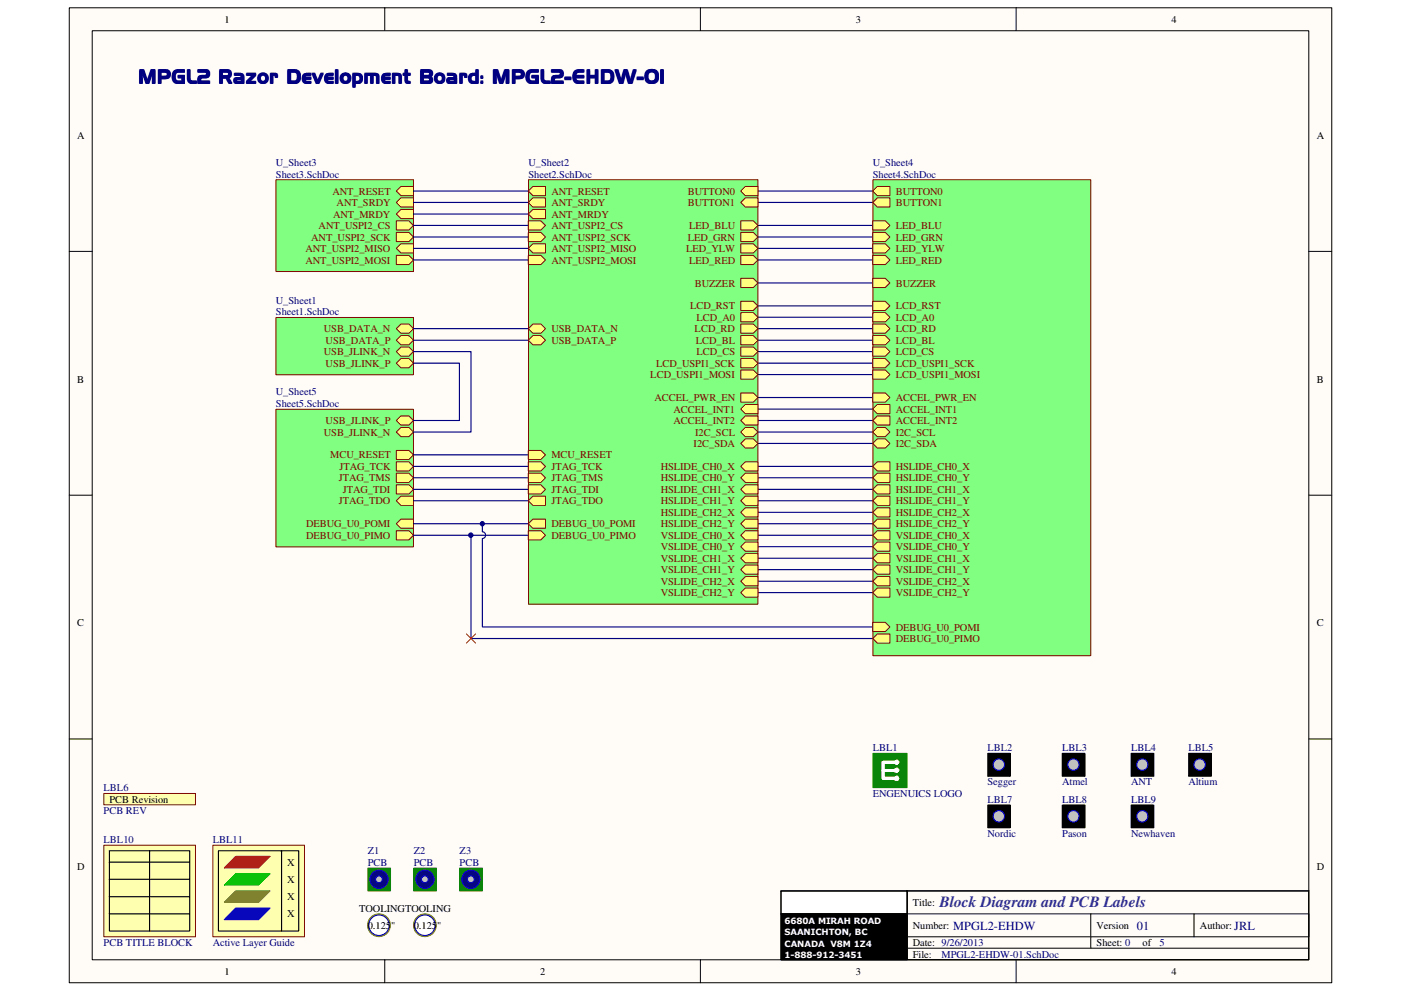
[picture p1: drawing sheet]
<svg xmlns="http://www.w3.org/2000/svg" width="297mm" height="210mm" viewBox="0 0 297 210" stroke-linecap="round" stroke-linejoin="round" font-family="sans-serif">
<path d="M14.7 1.7h267.7v206.7h-267.7z" fill="#fffcf8"/>
<path d="M14.7 1.7h267.7v206.7h-267.7z" fill="none" stroke="#000" stroke-width=".21"/>
<path d="M19.6 6.6h257.9v196.9h-257.9z" fill="#fffcf8"/>
<g fill="none" stroke="#000" stroke-width=".21">
<path d="M19.6 6.5h257.9v197h-257.9zM81.6 1.6v4.9M148.5 1.6v4.9M215.4 1.6v4.9M14.7 53.3h4.9M277.5 53.3h4.9M14.7 105h4.9M277.5 105h4.9M14.7 156.7h4.9M277.5 156.7h4.9M165.6 188.9h26.7M192.3 198.6h85.2v-4.8h-24.4v4.8"/>
<path d="M192.3 193.8h60.8M231.3 193.8v7.2M277.5 188.9h-85.2v14.6M81.6 203.5v4.9M148.5 203.5v4.9M192.3 201h85.2M215.4 203.5v4.9"/>
</g>
<path d="M165.6 189h26.7v4.8h-26.7z" fill="#fff"/>
<path d="M165.6 188.9h26.7v4.9h-26.7zM165.6 193.8h26.7v9.7h-26.7z" fill="none" stroke="#000" stroke-width=".21"/>
<path d="M165.6 188.9h111.9v14.6h-111.9zM165.6 193.8h26.7M192.3 188.9v14.6" fill="none" stroke="#000" stroke-width=".24"/>
<path d="M165.6 193.8h26.7v9.7h-26.7z" fill="#000"/>
<path d="M45.2 179.2h19.4v19.4h-19.4z" fill="#ffffb0"/>
<path d="M45.1 179.2h19.5v19.4h-19.5z" fill="none" stroke="#800000" stroke-width=".21"/>
<path d="M49.9 181.6h7.4l-2.5 2.4h-7.3z" fill="#f00"/>
<path d="M49.9 181.6h7.4l-2.5 2.4h-7.3z" fill="none" stroke="#f00" stroke-width=".21"/>
<path d="M47.5 187.7l2.4-2.4h7.4l-2.5 2.4z" fill="#00bf00"/>
<path d="M47.5 187.7l2.4-2.4h7.4l-2.5 2.4z" fill="none" stroke="#00bf00" stroke-width=".21"/>
<path d="M47.5 191.3l2.4-2.4h7.4l-2.5 2.4z" fill="#808000"/>
<path d="M47.5 191.3l2.4-2.4h7.4l-2.5 2.4z" fill="none" stroke="#808000" stroke-width=".21"/>
<path d="M49.9 192.5h7.4l-2.5 2.5h-7.3z" fill="#00f"/>
<path d="M49.9 192.5h7.4l-2.5 2.5h-7.3z" fill="none" stroke="#00f" stroke-width=".21"/>
<path d="M46.3 180.4h17v17h-17zM59.7 180.4v17" fill="none" stroke="#000" stroke-width=".24"/>
<path d="M22.1 168.3h19.3v2.3h-19.3z" fill="#ffffb0"/>
<path d="M22 168.2h19.4v2.4h-19.4z" fill="none" stroke="#800000" stroke-width=".21"/>
<path d="M22.1 179.2h19.3v19.4h-19.3z" fill="#ffffb0"/>
<path d="M22 179.2h19.4v19.4h-19.4z" fill="none" stroke="#800000" stroke-width=".21"/>
<path d="M23.2 180.4h17v17h-17zM23.2 182.8h17M23.2 186.4h17M23.2 190.1h17M23.2 193.8h17M31.7 180.4v17" fill="none" stroke="#000" stroke-width=".24"/>
<path d="M78 184.1h4.8v4.8h-4.8z" fill="#008000"/>
<path d="M78 184.1h4.8v4.8h-4.8z" fill="none" stroke="#008000" stroke-width=".21"/>
<circle cx="80.4" cy="186.4" r="1.94" fill="#11037f"/>
<circle cx="80.4" cy="186.4" r="1.94" fill="none" stroke="#00f" stroke-width=".21"/>
<circle cx="80.3" cy="186.4" r=".72" fill="#c0c0c0"/>
<circle cx="80.3" cy="186.4" r=".72" fill="none" stroke="#00f" stroke-width=".21"/>
<path d="M87.8 184.1h4.7v4.8h-4.7z" fill="#008000"/>
<path d="M87.7 184.1h4.8v4.8h-4.8z" fill="none" stroke="#008000" stroke-width=".21"/>
<circle cx="90.1" cy="186.4" r="1.94" fill="#11037f"/>
<circle cx="90.1" cy="186.4" r="1.94" fill="none" stroke="#00f" stroke-width=".21"/>
<circle cx="90.1" cy="186.4" r=".72" fill="#c0c0c0"/>
<circle cx="90.1" cy="186.4" r=".72" fill="none" stroke="#00f" stroke-width=".21"/>
<path d="M97.5 184.1h4.8v4.8h-4.8z" fill="#008000"/>
<path d="M97.4 184.1h4.9v4.8h-4.9z" fill="none" stroke="#008000" stroke-width=".21"/>
<circle cx="99.8" cy="186.4" r="1.94" fill="#11037f"/>
<circle cx="99.8" cy="186.4" r="1.94" fill="none" stroke="#00f" stroke-width=".21"/>
<circle cx="99.8" cy="186.4" r=".72" fill="#c0c0c0"/>
<circle cx="99.8" cy="186.4" r=".72" fill="none" stroke="#00f" stroke-width=".21"/>
<circle cx="80.3" cy="196.2" r="2.41" fill="#909100"/>
<circle cx="80.3" cy="196.2" r="2.41" fill="none" stroke="#808000" stroke-width=".21"/>
<circle cx="80.3" cy="196.2" r="2.16" fill="#fff"/>
<circle cx="80.3" cy="196.2" r="2.16" fill="none" stroke="#00f" stroke-width=".21"/>
<circle cx="90.1" cy="196.2" r="2.41" fill="#909100"/>
<circle cx="90.1" cy="196.2" r="2.41" fill="none" stroke="#808000" stroke-width=".21"/>
<circle cx="90.1" cy="196.2" r="2.16" fill="#fff"/>
<circle cx="90.1" cy="196.2" r="2.16" fill="none" stroke="#00f" stroke-width=".21"/>
<path d="M58.5 67.4h29.2v12.1h-29.2z" fill="#80ff80"/>
<path d="M58.5 67.3h29.2v12.2h-29.2z" fill="none" stroke="#800000" stroke-width=".21"/>
<path d="M84 69.7l1-1h1.7l1 1-1 1h-1.7z" fill-rule="evenodd" fill="#ffff80"/>
<path d="M84 69.7l1-1h1.7l1 1-1 1h-1.7z" fill="none" stroke="#800000" stroke-width=".21"/>
<path d="M85 71.2h1.7l1 .9-1 1h-1.7l-1-1z" fill-rule="evenodd" fill="#ffff80"/>
<path d="M85 71.2h1.7l1 .9-1 1h-1.7l-1-1z" fill="none" stroke="#800000" stroke-width=".21"/>
<path d="M84 74.5l1-.9h1.7l1 .9-1 1h-1.7z" fill-rule="evenodd" fill="#ffff80"/>
<path d="M84 74.5l1-.9h1.7l1 .9-1 1h-1.7z" fill="none" stroke="#800000" stroke-width=".21"/>
<path d="M84 77l1-1h1.7l1 1-1 1h-1.7z" fill-rule="evenodd" fill="#ffff80"/>
<path d="M84 77l1-1h1.7l1 1-1 1h-1.7z" fill="none" stroke="#800000" stroke-width=".21"/>
<path d="M58.5 38.1h29.2v19.5h-29.2z" fill="#80ff80"/>
<path d="M58.5 38.1h29.2v19.5h-29.2z" fill="none" stroke="#800000" stroke-width=".21"/>
<path d="M85 51.7h2.7v1.9h-2.7l-1-.9z" fill-rule="evenodd" fill="#ffff80"/>
<path d="M85 51.7h2.7v1.9h-2.7l-1-.9z" fill="none" stroke="#800000" stroke-width=".21"/>
<path d="M85 42h2.7v1.9h-2.7l-1-1z" fill-rule="evenodd" fill="#ffff80"/>
<path d="M85 42h2.7v1.9h-2.7l-1-1z" fill="none" stroke="#800000" stroke-width=".21"/>
<path d="M84 45.4l1-1h2.7v2h-2.7z" fill-rule="evenodd" fill="#ffff80"/>
<path d="M84 45.4l1-1h2.7v2h-2.7z" fill="none" stroke="#800000" stroke-width=".21"/>
<path d="M84 54.1h2.7l1 1-1 1h-2.7z" fill-rule="evenodd" fill="#ffff80"/>
<path d="M84 54.1h2.7l1 1-1 1h-2.7z" fill="none" stroke="#800000" stroke-width=".21"/>
<path d="M84 49.3h2.7l1 .9-1 1h-2.7z" fill-rule="evenodd" fill="#ffff80"/>
<path d="M84 49.3h2.7l1 .9-1 1h-2.7z" fill="none" stroke="#800000" stroke-width=".21"/>
<path d="M84 46.8h2.7l1 1-1 1h-2.7z" fill-rule="evenodd" fill="#ffff80"/>
<path d="M84 46.8h2.7l1 1-1 1h-2.7z" fill="none" stroke="#800000" stroke-width=".21"/>
<path d="M85 39.5h2.7v2h-2.7l-1-1z" fill-rule="evenodd" fill="#ffff80"/>
<path d="M85 39.5h2.7v2h-2.7l-1-1z" fill="none" stroke="#800000" stroke-width=".21"/>
<path d="M58.5 86.8h29.2v29.2h-29.2z" fill="#80ff80"/>
<path d="M58.5 86.8h29.2v29.2h-29.2z" fill="none" stroke="#800000" stroke-width=".21"/>
<path d="M84 91.6l1-1h1.7l1 1-1 1h-1.7z" fill-rule="evenodd" fill="#ffff80"/>
<path d="M84 91.6l1-1h1.7l1 1-1 1h-1.7z" fill="none" stroke="#800000" stroke-width=".21"/>
<path d="M84 89.2l1-1h1.7l1 1-1 .9h-1.7z" fill-rule="evenodd" fill="#ffff80"/>
<path d="M84 89.2l1-1h1.7l1 1-1 .9h-1.7z" fill="none" stroke="#800000" stroke-width=".21"/>
<path d="M84 95.5h2.7l1 .9-1 1h-2.7z" fill-rule="evenodd" fill="#ffff80"/>
<path d="M84 95.5h2.7l1 .9-1 1h-2.7z" fill="none" stroke="#800000" stroke-width=".21"/>
<path d="M84 102.8h2.7l1 1-1 .9h-2.7z" fill-rule="evenodd" fill="#ffff80"/>
<path d="M84 102.8h2.7l1 1-1 .9h-2.7z" fill="none" stroke="#800000" stroke-width=".21"/>
<path d="M84 100.3h2.7l1 1-1 1h-2.7z" fill-rule="evenodd" fill="#ffff80"/>
<path d="M84 100.3h2.7l1 1-1 1h-2.7z" fill="none" stroke="#800000" stroke-width=".21"/>
<path d="M84 106.2l1-1h2.7v1.9h-2.7z" fill-rule="evenodd" fill="#ffff80"/>
<path d="M84 106.2l1-1h2.7v1.9h-2.7z" fill="none" stroke="#800000" stroke-width=".21"/>
<path d="M84 97.9h2.7l1 1-1 1h-2.7z" fill-rule="evenodd" fill="#ffff80"/>
<path d="M84 97.9h2.7l1 1-1 1h-2.7z" fill="none" stroke="#800000" stroke-width=".21"/>
<path d="M84 112.5h2.7l1 1-1 1h-2.7z" fill-rule="evenodd" fill="#ffff80"/>
<path d="M84 112.5h2.7l1 1-1 1h-2.7z" fill="none" stroke="#800000" stroke-width=".21"/>
<path d="M84 111l1-.9h2.7v1.9h-2.7z" fill-rule="evenodd" fill="#ffff80"/>
<path d="M84 111l1-.9h2.7v1.9h-2.7z" fill="none" stroke="#800000" stroke-width=".21"/>
<g fill="none" stroke="#000080" stroke-width=".24">
<path d="M87.7 40.5h24.3M87.7 42.9h24.3M87.7 45.4h24.3M87.7 47.8h24.3M87.7 50.2h24.3M87.7 52.7h24.3M87.7 55.1h24.3M160.7 40.5h24.3M160.7 42.9h24.3M160.7 47.8h24.3M160.7 50.2h24.3M160.7 52.7h24.3"/>
<path d="M160.7 55.1h24.3M160.7 60h24.3M87.7 74.5h12.2v17.1h-12.2M87.7 77h9.7v12.2h-9.7M87.7 69.7h24.3M87.7 72.1h24.3M160.7 69.7h24.3M160.7 72.1h24.3M160.7 79.4h24.3M160.7 64.9h24.3M160.7 67.3h24.3M160.7 74.5h24.3"/>
<path d="M160.7 77h24.3M87.7 96.4h24.3M87.7 98.9h24.3M160.7 98.9h24.3M160.7 94h24.3M160.7 84.3h24.3M160.7 86.7h24.3M160.7 89.2h24.3M160.7 91.6h24.3M87.7 101.3h24.3M87.7 103.8h24.3M87.7 106.2h24.3"/>
<path d="M87.7 111h24.3M87.7 113.5h24.3M102.3 114.2v18.7h82.7M102.3 111v1.7a.72 .72 0 0 1 .7 .8 .72 .72 0 0 1-.7 .7M160.7 101.3h24.3M160.7 103.8h24.3M160.7 106.2h24.3M160.7 111h24.3M160.7 113.5h24.3M160.7 108.6h24.3M160.7 115.9h24.3M160.7 118.4h24.3"/>
<path d="M160.7 120.8h24.3M160.7 123.2h24.3M160.7 125.6h24.3"/>
</g>
<circle cx="102.2" cy="111" r=".45" fill="#000080"/>
<circle cx="102.2" cy="111" r=".45" fill="none" stroke="#000080" stroke-width=".21"/>
<path d="M99.9 113.5v21.9h85.1" fill="none" stroke="#000080" stroke-width=".24"/>
<circle cx="99.8" cy="113.5" r=".48" fill="#000080"/>
<circle cx="99.8" cy="113.5" r=".48" fill="none" stroke="#000080" stroke-width=".21"/>
<path d="M98.9 134.4l1.9 2M100.8 134.4l-1.9 2" fill="none" stroke="#f00" stroke-width=".21"/>
<path d="M209.5 159.8h4.7v4.8h-4.7z" fill="#000"/>
<path d="M209.4 159.7h4.8v4.9h-4.8z" fill="none" stroke="#000" stroke-width=".21"/>
<circle cx="211.8" cy="162.1" r="1.2" fill="#c0c0c0"/>
<circle cx="211.8" cy="162.1" r="1.2" fill="none" stroke="#00f" stroke-width=".21"/>
<path d="M225.3 159.8h4.7v4.8h-4.7z" fill="#000"/>
<path d="M225.2 159.7h4.8v4.9h-4.8z" fill="none" stroke="#000" stroke-width=".21"/>
<circle cx="227.6" cy="162.1" r="1.19" fill="#c0c0c0"/>
<circle cx="227.6" cy="162.1" r="1.19" fill="none" stroke="#00f" stroke-width=".21"/>
<path d="M239.9 159.8h4.7v4.8h-4.7z" fill="#000"/>
<path d="M239.8 159.7h4.8v4.9h-4.8z" fill="none" stroke="#000" stroke-width=".21"/>
<circle cx="242.2" cy="162.1" r="1.19" fill="#c0c0c0"/>
<circle cx="242.2" cy="162.1" r="1.19" fill="none" stroke="#00f" stroke-width=".21"/>
<path d="M209.5 170.7h4.7v4.8h-4.7z" fill="#000"/>
<path d="M209.4 170.7h4.8v4.8h-4.8z" fill="none" stroke="#000" stroke-width=".21"/>
<circle cx="211.8" cy="173.1" r="1.2" fill="#c0c0c0"/>
<circle cx="211.8" cy="173.1" r="1.2" fill="none" stroke="#00f" stroke-width=".21"/>
<path d="M225.3 170.7h4.7v4.8h-4.7z" fill="#000"/>
<path d="M225.2 170.7h4.8v4.8h-4.8z" fill="none" stroke="#000" stroke-width=".21"/>
<circle cx="227.6" cy="173.1" r="1.19" fill="#c0c0c0"/>
<circle cx="227.6" cy="173.1" r="1.19" fill="none" stroke="#00f" stroke-width=".21"/>
<path d="M239.9 170.7h4.7v4.8h-4.7z" fill="#000"/>
<path d="M239.8 170.7h4.8v4.8h-4.8z" fill="none" stroke="#000" stroke-width=".21"/>
<circle cx="242.2" cy="173.1" r="1.19" fill="#c0c0c0"/>
<circle cx="242.2" cy="173.1" r="1.19" fill="none" stroke="#00f" stroke-width=".21"/>
<path d="M252 159.8h4.8v4.8h-4.8z" fill="#000"/>
<path d="M252 159.7h4.8v4.9h-4.8z" fill="none" stroke="#000" stroke-width=".21"/>
<circle cx="254.4" cy="162.1" r="1.2" fill="#c0c0c0"/>
<circle cx="254.4" cy="162.1" r="1.2" fill="none" stroke="#00f" stroke-width=".21"/>
<path d="M112.1 38.1h48.6v90h-48.6z" fill="#80ff80"/>
<path d="M112.1 38.1h48.6v90h-48.6z" fill="none" stroke="#800000" stroke-width=".21"/>
<path d="M113 51.7h2.7v1.9h-2.7l-1-.9z" fill-rule="evenodd" fill="#ffff80"/>
<path d="M113 51.7h2.7v1.9h-2.7l-1-.9z" fill="none" stroke="#800000" stroke-width=".21"/>
<path d="M113 42h2.7v1.9h-2.7l-1-1z" fill-rule="evenodd" fill="#ffff80"/>
<path d="M113 42h2.7v1.9h-2.7l-1-1z" fill="none" stroke="#800000" stroke-width=".21"/>
<path d="M112 45.4l1-1h2.7v2h-2.7z" fill-rule="evenodd" fill="#ffff80"/>
<path d="M112 45.4l1-1h2.7v2h-2.7z" fill="none" stroke="#800000" stroke-width=".21"/>
<path d="M112 54.1h2.7l1 1-1 1h-2.7z" fill-rule="evenodd" fill="#ffff80"/>
<path d="M112 54.1h2.7l1 1-1 1h-2.7z" fill="none" stroke="#800000" stroke-width=".21"/>
<path d="M112 49.3h2.7l1 .9-1 1h-2.7z" fill-rule="evenodd" fill="#ffff80"/>
<path d="M112 49.3h2.7l1 .9-1 1h-2.7z" fill="none" stroke="#800000" stroke-width=".21"/>
<path d="M157.1 59h2.6l1 1-1 1h-2.6z" fill-rule="evenodd" fill="#ffff80"/>
<path d="M157.1 59h2.6l1 1-1 1h-2.6z" fill="none" stroke="#800000" stroke-width=".21"/>
<path d="M158 42h2.7v1.9h-2.7l-.9-1z" fill-rule="evenodd" fill="#ffff80"/>
<path d="M158 42h2.7v1.9h-2.7l-.9-1z" fill="none" stroke="#800000" stroke-width=".21"/>
<path d="M157.1 40.5l.9-1h2.7v2h-2.7z" fill-rule="evenodd" fill="#ffff80"/>
<path d="M157.1 40.5l.9-1h2.7v2h-2.7z" fill="none" stroke="#800000" stroke-width=".21"/>
<path d="M112 112.5h2.7l1 1-1 1h-2.7z" fill-rule="evenodd" fill="#ffff80"/>
<path d="M112 112.5h2.7l1 1-1 1h-2.7z" fill="none" stroke="#800000" stroke-width=".21"/>
<path d="M112 111l1-.9h2.7v1.9h-2.7z" fill-rule="evenodd" fill="#ffff80"/>
<path d="M112 111l1-.9h2.7v1.9h-2.7z" fill="none" stroke="#800000" stroke-width=".21"/>
<path d="M157.1 49.3h2.6l1 .9-1 1h-2.6z" fill-rule="evenodd" fill="#ffff80"/>
<path d="M157.1 49.3h2.6l1 .9-1 1h-2.6z" fill="none" stroke="#800000" stroke-width=".21"/>
<path d="M157.1 46.8h2.6l1 1-1 1h-2.6z" fill-rule="evenodd" fill="#ffff80"/>
<path d="M157.1 46.8h2.6l1 1-1 1h-2.6z" fill="none" stroke="#800000" stroke-width=".21"/>
<path d="M157.1 51.7h2.6l1 1-1 .9h-2.6z" fill-rule="evenodd" fill="#ffff80"/>
<path d="M157.1 51.7h2.6l1 1-1 .9h-2.6z" fill="none" stroke="#800000" stroke-width=".21"/>
<path d="M157.1 54.1h2.6l1 1-1 1h-2.6z" fill-rule="evenodd" fill="#ffff80"/>
<path d="M157.1 54.1h2.6l1 1-1 1h-2.6z" fill="none" stroke="#800000" stroke-width=".21"/>
<path d="M112 46.8h2.7l1 1-1 1h-2.7z" fill-rule="evenodd" fill="#ffff80"/>
<path d="M112 46.8h2.7l1 1-1 1h-2.7z" fill="none" stroke="#800000" stroke-width=".21"/>
<path d="M112 95.5h2.7l1 .9-1 1h-2.7z" fill-rule="evenodd" fill="#ffff80"/>
<path d="M112 95.5h2.7l1 .9-1 1h-2.7z" fill="none" stroke="#800000" stroke-width=".21"/>
<path d="M112 40.5l1-1h2.7v2h-2.7z" fill-rule="evenodd" fill="#ffff80"/>
<path d="M112 40.5l1-1h2.7v2h-2.7z" fill="none" stroke="#800000" stroke-width=".21"/>
<path d="M112 102.8h2.7l1 1-1 .9h-2.7z" fill-rule="evenodd" fill="#ffff80"/>
<path d="M112 102.8h2.7l1 1-1 .9h-2.7z" fill="none" stroke="#800000" stroke-width=".21"/>
<path d="M112 100.3h2.7l1 1-1 1h-2.7z" fill-rule="evenodd" fill="#ffff80"/>
<path d="M112 100.3h2.7l1 1-1 1h-2.7z" fill="none" stroke="#800000" stroke-width=".21"/>
<path d="M112 106.2l1-1h2.7v1.9h-2.7z" fill-rule="evenodd" fill="#ffff80"/>
<path d="M112 106.2l1-1h2.7v1.9h-2.7z" fill="none" stroke="#800000" stroke-width=".21"/>
<path d="M112 97.9h2.7l1 1-1 1h-2.7z" fill-rule="evenodd" fill="#ffff80"/>
<path d="M112 97.9h2.7l1 1-1 1h-2.7z" fill="none" stroke="#800000" stroke-width=".21"/>
<path d="M112 69.7l1-1h1.7l1 1-1 1h-1.7z" fill-rule="evenodd" fill="#ffff80"/>
<path d="M112 69.7l1-1h1.7l1 1-1 1h-1.7z" fill="none" stroke="#800000" stroke-width=".21"/>
<path d="M113 71.2h1.7l1 .9-1 1h-1.7l-1-1z" fill-rule="evenodd" fill="#ffff80"/>
<path d="M113 71.2h1.7l1 .9-1 1h-1.7l-1-1z" fill="none" stroke="#800000" stroke-width=".21"/>
<path d="M157.1 91.6l.9-1h1.7l1 1-1 1h-1.7z" fill-rule="evenodd" fill="#ffff80"/>
<path d="M157.1 91.6l.9-1h1.7l1 1-1 1h-1.7z" fill="none" stroke="#800000" stroke-width=".21"/>
<path d="M157.1 94l.9-1h1.7l1 1-1 1h-1.7z" fill-rule="evenodd" fill="#ffff80"/>
<path d="M157.1 94l.9-1h1.7l1 1-1 1h-1.7z" fill="none" stroke="#800000" stroke-width=".21"/>
<path d="M157.1 113.5l.9-1h2.7v2h-2.7z" fill-rule="evenodd" fill="#ffff80"/>
<path d="M157.1 113.5l.9-1h2.7v2h-2.7z" fill="none" stroke="#800000" stroke-width=".21"/>
<path d="M157.1 115.9l.9-1h2.7v2h-2.7z" fill-rule="evenodd" fill="#ffff80"/>
<path d="M157.1 115.9l.9-1h2.7v2h-2.7z" fill="none" stroke="#800000" stroke-width=".21"/>
<path d="M157.1 118.4l.9-1h2.7v1.9h-2.7z" fill-rule="evenodd" fill="#ffff80"/>
<path d="M157.1 118.4l.9-1h2.7v1.9h-2.7z" fill="none" stroke="#800000" stroke-width=".21"/>
<path d="M157.1 120.8l.9-1h2.7v2h-2.7z" fill-rule="evenodd" fill="#ffff80"/>
<path d="M157.1 120.8l.9-1h2.7v2h-2.7z" fill="none" stroke="#800000" stroke-width=".21"/>
<path d="M157.1 123.2l.9-.9h2.7v1.9h-2.7z" fill-rule="evenodd" fill="#ffff80"/>
<path d="M157.1 123.2l.9-.9h2.7v1.9h-2.7z" fill="none" stroke="#800000" stroke-width=".21"/>
<path d="M157.1 125.6l.9-.9h2.7v1.9h-2.7z" fill-rule="evenodd" fill="#ffff80"/>
<path d="M157.1 125.6l.9-.9h2.7v1.9h-2.7z" fill="none" stroke="#800000" stroke-width=".21"/>
<path d="M157.1 98.9l.9-1h2.7v2h-2.7z" fill-rule="evenodd" fill="#ffff80"/>
<path d="M157.1 98.9l.9-1h2.7v2h-2.7z" fill="none" stroke="#800000" stroke-width=".21"/>
<path d="M157.1 101.3l.9-1h2.7v2h-2.7z" fill-rule="evenodd" fill="#ffff80"/>
<path d="M157.1 101.3l.9-1h2.7v2h-2.7z" fill="none" stroke="#800000" stroke-width=".21"/>
<path d="M157.1 103.8l.9-1h2.7v1.9h-2.7z" fill-rule="evenodd" fill="#ffff80"/>
<path d="M157.1 103.8l.9-1h2.7v1.9h-2.7z" fill="none" stroke="#800000" stroke-width=".21"/>
<path d="M157.1 106.2l.9-1h2.7v1.9h-2.7z" fill-rule="evenodd" fill="#ffff80"/>
<path d="M157.1 106.2l.9-1h2.7v1.9h-2.7z" fill="none" stroke="#800000" stroke-width=".21"/>
<path d="M157.1 108.6l.9-.9h2.7v1.9h-2.7z" fill-rule="evenodd" fill="#ffff80"/>
<path d="M157.1 108.6l.9-.9h2.7v1.9h-2.7z" fill="none" stroke="#800000" stroke-width=".21"/>
<path d="M157.1 111l.9-.9h2.7v1.9h-2.7z" fill-rule="evenodd" fill="#ffff80"/>
<path d="M157.1 111l.9-.9h2.7v1.9h-2.7z" fill="none" stroke="#800000" stroke-width=".21"/>
<path d="M157.1 83.3h2.6l1 1-1 1h-2.6z" fill-rule="evenodd" fill="#ffff80"/>
<path d="M157.1 83.3h2.6l1 1-1 1h-2.6z" fill="none" stroke="#800000" stroke-width=".21"/>
<path d="M158 85.8h2.7v1.9h-2.7l-.9-1z" fill-rule="evenodd" fill="#ffff80"/>
<path d="M158 85.8h2.7v1.9h-2.7l-.9-1z" fill="none" stroke="#800000" stroke-width=".21"/>
<path d="M157.1 89.2l.9-1h2.7v1.9h-2.7z" fill-rule="evenodd" fill="#ffff80"/>
<path d="M157.1 89.2l.9-1h2.7v1.9h-2.7z" fill="none" stroke="#800000" stroke-width=".21"/>
<path d="M157.1 63.9h2.6l1 1-1 .9h-2.6z" fill-rule="evenodd" fill="#ffff80"/>
<path d="M157.1 63.9h2.6l1 1-1 .9h-2.6z" fill="none" stroke="#800000" stroke-width=".21"/>
<path d="M157.1 71.2h2.6l1 .9-1 1h-2.6z" fill-rule="evenodd" fill="#ffff80"/>
<path d="M157.1 71.2h2.6l1 .9-1 1h-2.6z" fill="none" stroke="#800000" stroke-width=".21"/>
<path d="M157.1 66.3h2.6l1 1-1 .9h-2.6z" fill-rule="evenodd" fill="#ffff80"/>
<path d="M157.1 66.3h2.6l1 1-1 .9h-2.6z" fill="none" stroke="#800000" stroke-width=".21"/>
<path d="M157.1 68.7h2.6l1 1-1 1h-2.6z" fill-rule="evenodd" fill="#ffff80"/>
<path d="M157.1 68.7h2.6l1 1-1 1h-2.6z" fill="none" stroke="#800000" stroke-width=".21"/>
<path d="M157.1 78.4h2.6l1 1-1 1h-2.6z" fill-rule="evenodd" fill="#ffff80"/>
<path d="M157.1 78.4h2.6l1 1-1 1h-2.6z" fill="none" stroke="#800000" stroke-width=".21"/>
<path d="M157.1 76h2.6l1 1-1 1h-2.6z" fill-rule="evenodd" fill="#ffff80"/>
<path d="M157.1 76h2.6l1 1-1 1h-2.6z" fill="none" stroke="#800000" stroke-width=".21"/>
<path d="M157.1 73.6h2.6l1 .9-1 1h-2.6z" fill-rule="evenodd" fill="#ffff80"/>
<path d="M157.1 73.6h2.6l1 .9-1 1h-2.6z" fill="none" stroke="#800000" stroke-width=".21"/>
<path d="M185.1 38.1h46.2v100.9h-46.2z" fill="#80ff80"/>
<path d="M185.1 38.1h46.2v100.9h-46.2z" fill="none" stroke="#800000" stroke-width=".21"/>
<path d="M185 59h2.7l1 1-1 1h-2.7z" fill-rule="evenodd" fill="#ffff80"/>
<path d="M185 59h2.7l1 1-1 1h-2.7z" fill="none" stroke="#800000" stroke-width=".21"/>
<path d="M186 42h2.7v1.9h-2.7l-1-1z" fill-rule="evenodd" fill="#ffff80"/>
<path d="M186 42h2.7v1.9h-2.7l-1-1z" fill="none" stroke="#800000" stroke-width=".21"/>
<path d="M185 63.9h2.7l1 1-1 .9h-2.7z" fill-rule="evenodd" fill="#ffff80"/>
<path d="M185 63.9h2.7l1 1-1 .9h-2.7z" fill="none" stroke="#800000" stroke-width=".21"/>
<path d="M185 71.2h2.7l1 .9-1 1h-2.7z" fill-rule="evenodd" fill="#ffff80"/>
<path d="M185 71.2h2.7l1 .9-1 1h-2.7z" fill="none" stroke="#800000" stroke-width=".21"/>
<path d="M185 49.3h2.7l1 .9-1 1h-2.7z" fill-rule="evenodd" fill="#ffff80"/>
<path d="M185 49.3h2.7l1 .9-1 1h-2.7z" fill="none" stroke="#800000" stroke-width=".21"/>
<path d="M185 51.7h2.7l1 1-1 .9h-2.7z" fill-rule="evenodd" fill="#ffff80"/>
<path d="M185 51.7h2.7l1 1-1 .9h-2.7z" fill="none" stroke="#800000" stroke-width=".21"/>
<path d="M185 54.1h2.7l1 1-1 1h-2.7z" fill-rule="evenodd" fill="#ffff80"/>
<path d="M185 54.1h2.7l1 1-1 1h-2.7z" fill="none" stroke="#800000" stroke-width=".21"/>
<path d="M185 40.5l1-1h2.7v2h-2.7z" fill-rule="evenodd" fill="#ffff80"/>
<path d="M185 40.5l1-1h2.7v2h-2.7z" fill="none" stroke="#800000" stroke-width=".21"/>
<path d="M185 46.8h2.7l1 1-1 1h-2.7z" fill-rule="evenodd" fill="#ffff80"/>
<path d="M185 46.8h2.7l1 1-1 1h-2.7z" fill="none" stroke="#800000" stroke-width=".21"/>
<path d="M185 66.3h2.7l1 1-1 .9h-2.7z" fill-rule="evenodd" fill="#ffff80"/>
<path d="M185 66.3h2.7l1 1-1 .9h-2.7z" fill="none" stroke="#800000" stroke-width=".21"/>
<path d="M185 68.7h2.7l1 1-1 1h-2.7z" fill-rule="evenodd" fill="#ffff80"/>
<path d="M185 68.7h2.7l1 1-1 1h-2.7z" fill="none" stroke="#800000" stroke-width=".21"/>
<path d="M185 78.4h2.7l1 1-1 1h-2.7z" fill-rule="evenodd" fill="#ffff80"/>
<path d="M185 78.4h2.7l1 1-1 1h-2.7z" fill="none" stroke="#800000" stroke-width=".21"/>
<path d="M185 76h2.7l1 1-1 1h-2.7z" fill-rule="evenodd" fill="#ffff80"/>
<path d="M185 76h2.7l1 1-1 1h-2.7z" fill="none" stroke="#800000" stroke-width=".21"/>
<path d="M185 73.6h2.7l1 .9-1 1h-2.7z" fill-rule="evenodd" fill="#ffff80"/>
<path d="M185 73.6h2.7l1 .9-1 1h-2.7z" fill="none" stroke="#800000" stroke-width=".21"/>
<path d="M185 135.4l1-1h2.7v2h-2.7z" fill-rule="evenodd" fill="#ffff80"/>
<path d="M185 135.4l1-1h2.7v2h-2.7z" fill="none" stroke="#800000" stroke-width=".21"/>
<path d="M185 132h2.7l1 .9-1 1h-2.7z" fill-rule="evenodd" fill="#ffff80"/>
<path d="M185 132h2.7l1 .9-1 1h-2.7z" fill="none" stroke="#800000" stroke-width=".21"/>
<path d="M185 113.5l1-1h2.7v2h-2.7z" fill-rule="evenodd" fill="#ffff80"/>
<path d="M185 113.5l1-1h2.7v2h-2.7z" fill="none" stroke="#800000" stroke-width=".21"/>
<path d="M185 115.9l1-1h2.7v2h-2.7z" fill-rule="evenodd" fill="#ffff80"/>
<path d="M185 115.9l1-1h2.7v2h-2.7z" fill="none" stroke="#800000" stroke-width=".21"/>
<path d="M185 118.4l1-1h2.7v1.9h-2.7z" fill-rule="evenodd" fill="#ffff80"/>
<path d="M185 118.4l1-1h2.7v1.9h-2.7z" fill="none" stroke="#800000" stroke-width=".21"/>
<path d="M185 120.8l1-1h2.7v2h-2.7z" fill-rule="evenodd" fill="#ffff80"/>
<path d="M185 120.8l1-1h2.7v2h-2.7z" fill="none" stroke="#800000" stroke-width=".21"/>
<path d="M185 123.2l1-.9h2.7v1.9h-2.7z" fill-rule="evenodd" fill="#ffff80"/>
<path d="M185 123.2l1-.9h2.7v1.9h-2.7z" fill="none" stroke="#800000" stroke-width=".21"/>
<path d="M185 125.6l1-.9h2.7v1.9h-2.7z" fill-rule="evenodd" fill="#ffff80"/>
<path d="M185 125.6l1-.9h2.7v1.9h-2.7z" fill="none" stroke="#800000" stroke-width=".21"/>
<path d="M185 98.9l1-1h2.7v2h-2.7z" fill-rule="evenodd" fill="#ffff80"/>
<path d="M185 98.9l1-1h2.7v2h-2.7z" fill="none" stroke="#800000" stroke-width=".21"/>
<path d="M185 101.3l1-1h2.7v2h-2.7z" fill-rule="evenodd" fill="#ffff80"/>
<path d="M185 101.3l1-1h2.7v2h-2.7z" fill="none" stroke="#800000" stroke-width=".21"/>
<path d="M185 103.8l1-1h2.7v1.9h-2.7z" fill-rule="evenodd" fill="#ffff80"/>
<path d="M185 103.8l1-1h2.7v1.9h-2.7z" fill="none" stroke="#800000" stroke-width=".21"/>
<path d="M185 106.2l1-1h2.7v1.9h-2.7z" fill-rule="evenodd" fill="#ffff80"/>
<path d="M185 106.2l1-1h2.7v1.9h-2.7z" fill="none" stroke="#800000" stroke-width=".21"/>
<path d="M185 108.6l1-.9h2.7v1.9h-2.7z" fill-rule="evenodd" fill="#ffff80"/>
<path d="M185 108.6l1-.9h2.7v1.9h-2.7z" fill="none" stroke="#800000" stroke-width=".21"/>
<path d="M185 111l1-.9h2.7v1.9h-2.7z" fill-rule="evenodd" fill="#ffff80"/>
<path d="M185 111l1-.9h2.7v1.9h-2.7z" fill="none" stroke="#800000" stroke-width=".21"/>
<path d="M185 83.3h2.7l1 1-1 1h-2.7z" fill-rule="evenodd" fill="#ffff80"/>
<path d="M185 83.3h2.7l1 1-1 1h-2.7z" fill="none" stroke="#800000" stroke-width=".21"/>
<path d="M185 91.6l1-1h1.7l1 1-1 1h-1.7z" fill-rule="evenodd" fill="#ffff80"/>
<path d="M185 91.6l1-1h1.7l1 1-1 1h-1.7z" fill="none" stroke="#800000" stroke-width=".21"/>
<path d="M185 94l1-1h1.7l1 1-1 1h-1.7z" fill-rule="evenodd" fill="#ffff80"/>
<path d="M185 94l1-1h1.7l1 1-1 1h-1.7z" fill="none" stroke="#800000" stroke-width=".21"/>
<path d="M186 85.8h2.7v1.9h-2.7l-1-1z" fill-rule="evenodd" fill="#ffff80"/>
<path d="M186 85.8h2.7v1.9h-2.7l-1-1z" fill="none" stroke="#800000" stroke-width=".21"/>
<path d="M185 89.2l1-1h2.7v1.9h-2.7z" fill-rule="evenodd" fill="#ffff80"/>
<path d="M185 89.2l1-1h2.7v1.9h-2.7z" fill="none" stroke="#800000" stroke-width=".21"/>
<path d="M185.1 159.8h7.2v7.2h-7.2z" fill="#008000"/>
<path d="M185.1 159.7h7.2v7.3h-7.2z" fill="none" stroke="#008000" stroke-width=".21"/>
<circle cx="190.1" cy="161.6" r=".46" fill="#fff"/>
<circle cx="190.1" cy="161.6" r=".46" fill="none" stroke="#fff" stroke-width=".21"/>
<circle cx="190.1" cy="163.3" r=".46" fill="#fff"/>
<circle cx="190.1" cy="163.3" r=".46" fill="none" stroke="#fff" stroke-width=".21"/>
<circle cx="190.1" cy="165" r=".48" fill="#fff"/>
<circle cx="190.1" cy="165" r=".48" fill="none" stroke="#fff" stroke-width=".21"/>
<path d="M187.2 163.4h3M190.2 161.6h-3v3.5h3" fill="none" stroke="#fff" stroke-width=".73"/>
<text font-size="4.1" fill="#000080" x="29.4" y="17.7">MPGL2 Razor Development Board: MPGL2-EHDW-01</text>
<text font-size="3.3" fill="#421c8b" x="199.2" y="192.3">Block Diagram and PCB Labels</text>
<g font-size="2.6" fill="#000080">
<text x="202.1" y="197.1">MPGL2-EHDW</text>
<text x="241" y="197.1">01</text>
<text x="261.7" y="197.1">JRL</text>
</g>
<g font-size="2.2">
<text x="47.6" y="4.8">1</text>
<text x="114.5" y="4.8">2</text>
<text x="181.4" y="4.8">3</text>
<text x="248.4" y="4.8">4</text>
<text x="16.3" y="29.4">A</text>
<text x="279.2" y="29.4">A</text>
<text x="16.4" y="81.1">B</text>
<text x="279.2" y="81.1">B</text>
<text x="16.4" y="132.8">C</text>
<text x="279.2" y="132.8">C</text>
<text x="23.2" y="170.2">PCB Revision</text>
<text x="16.3" y="184.5">D</text>
<text x="60.9" y="183.6">X</text>
<text x="279.2" y="184.5">D</text>
<text x="60.9" y="187.2">X</text>
<text x="60.9" y="190.9">X</text>
<text x="60.9" y="194.5">X</text>
<text x="76.2" y="193.3">TOOLINGTOOLING</text>
<text x="78" y="196.9">0.125&quot;</text>
<text x="87.7" y="196.9">0.125&quot;</text>
<text x="193.5" y="192.1">Title:</text>
<text x="193.5" y="196.9">Number:</text>
<text x="232.5" y="196.9">Version</text>
<text x="254.4" y="196.9">Author:</text>
<text x="193.5" y="200.6">Date: 9/26/2013</text>
<text x="193.5" y="203">File:</text>
<text x="232.5" y="200.6">Sheet: 0</text>
<text x="242.2" y="200.6">of</text>
<text x="47.6" y="206.7">1</text>
<text x="114.5" y="206.7">2</text>
<text x="181.4" y="206.7">3</text>
<text x="248.4" y="206.7">4</text>
</g>
<g font-size="2.2" fill="#000080">
<text x="58.5" y="35.2">U_Sheet3</text>
<text x="112.1" y="35.2">U_Sheet2</text>
<text x="185" y="35.2">U_Sheet4</text>
<text x="58.5" y="37.6">Sheet3.SchDoc</text>
<text x="112.1" y="37.6">Sheet2.SchDoc</text>
<text x="185" y="37.6">Sheet4.SchDoc</text>
<text x="58.5" y="64.4">U_Sheet1</text>
<text x="58.5" y="66.8">Sheet1.SchDoc</text>
<text x="58.5" y="83.8">U_Sheet5</text>
<text x="58.5" y="86.3">Sheet5.SchDoc</text>
<text x="185" y="159.3">LBL1</text>
<text x="209.4" y="159.3">LBL2</text>
<text x="225.2" y="159.3">LBL3</text>
<text x="239.8" y="159.3">LBL4</text>
<text x="252" y="159.3">LBL5</text>
<text x="22" y="167.8">LBL6</text>
<text x="209.4" y="166.5">Segger</text>
<text x="225.2" y="166.5">Atmel</text>
<text x="239.8" y="166.5">ANT</text>
<text x="252" y="166.5">Altium</text>
<text x="22" y="172.6">PCB REV</text>
<text x="185" y="169">ENGENUICS LOGO</text>
<text x="209.4" y="170.2">LBL7</text>
<text x="225.2" y="170.2">LBL8</text>
<text x="239.8" y="170.2">LBL9</text>
<text x="22" y="178.7">LBL10</text>
<text x="45.1" y="178.7">LBL11</text>
<text x="209.4" y="177.5">Nordic</text>
<text x="225.2" y="177.5">Pason</text>
<text x="239.8" y="177.5">Newhaven</text>
<text x="78" y="181.1">Z1</text>
<text x="78" y="183.6">PCB</text>
<text x="87.7" y="181.1">Z2</text>
<text x="87.7" y="183.6">PCB</text>
<text x="97.4" y="181.1">Z3</text>
<text x="97.4" y="183.6">PCB</text>
<text x="22" y="200.6">PCB TITLE BLOCK</text>
<text x="45.1" y="200.6">Active Layer Guide</text>
<text x="199.6" y="203">MPGL2-EHDW-01.SchDoc</text>
<text x="245.9" y="200.6">5</text>
</g>
<g font-size="2.2" fill="#800000">
<text x="70.5" y="41.3">ANT_RESET</text>
<text x="116.9" y="41.3">ANT_RESET</text>
<text x="145.8" y="41.3">BUTTON0</text>
<text x="189.9" y="41.3">BUTTON0</text>
<text x="70.6" y="46.1">ANT_MRDY</text>
<text x="71.4" y="43.7">ANT_SRDY</text>
<text x="116.9" y="43.7">ANT_SRDY</text>
<text x="116.9" y="46.1">ANT_MRDY</text>
<text x="145.8" y="43.7">BUTTON1</text>
<text x="189.9" y="43.7">BUTTON1</text>
<text x="64.8" y="53.4">ANT_USPI2_MISO</text>
<text x="66" y="51">ANT_USPI2_SCK</text>
<text x="67.6" y="48.6">ANT_USPI2_CS</text>
<text x="116.9" y="53.4">ANT_USPI2_MISO</text>
<text x="116.9" y="51">ANT_USPI2_SCK</text>
<text x="116.9" y="48.6">ANT_USPI2_CS</text>
<text x="145.5" y="53.4">LED_YLW</text>
<text x="145.8" y="51">LED_GRN</text>
<text x="146.1" y="48.6">LED_BLU</text>
<text x="189.9" y="51">LED_GRN</text>
<text x="189.9" y="53.4">LED_YLW</text>
<text x="189.9" y="48.6">LED_BLU</text>
<text x="64.8" y="55.9">ANT_USPI2_MOSI</text>
<text x="116.9" y="55.9">ANT_USPI2_MOSI</text>
<text x="146.1" y="55.9">LED_RED</text>
<text x="189.9" y="55.9">LED_RED</text>
<text x="146.3" y="65.6">LCD_RST</text>
<text x="147.3" y="60.7">BUZZER</text>
<text x="189.9" y="60.7">BUZZER</text>
<text x="189.9" y="65.6">LCD_RST</text>
<text x="68.7" y="70.4">USB_DATA_N</text>
<text x="116.9" y="70.4">USB_DATA_N</text>
<text x="147.3" y="70.4">LCD_RD</text>
<text x="147.7" y="68">LCD_A0</text>
<text x="189.9" y="68">LCD_A0</text>
<text x="189.9" y="70.4">LCD_RD</text>
<text x="68.7" y="75.3">USB_JLINK_N</text>
<text x="69" y="72.9">USB_DATA_P</text>
<text x="69" y="77.8">USB_JLINK_P</text>
<text x="116.9" y="72.9">USB_DATA_P</text>
<text x="139.1" y="77.8">LCD_USPI1_SCK</text>
<text x="147.5" y="72.9">LCD_BL</text>
<text x="147.7" y="75.3">LCD_CS</text>
<text x="189.9" y="72.9">LCD_BL</text>
<text x="189.9" y="77.8">LCD_USPI1_SCK</text>
<text x="189.9" y="75.3">LCD_CS</text>
<text x="137.9" y="80.2">LCD_USPI1_MOSI</text>
<text x="189.9" y="80.2">LCD_USPI1_MOSI</text>
<text x="69" y="89.9">USB_JLINK_P</text>
<text x="138.8" y="85">ACCEL_PWR_EN</text>
<text x="142.8" y="87.5">ACCEL_INT1</text>
<text x="142.8" y="89.9">ACCEL_INT2</text>
<text x="189.9" y="85">ACCEL_PWR_EN</text>
<text x="189.9" y="87.5">ACCEL_INT1</text>
<text x="189.9" y="89.9">ACCEL_INT2</text>
<text x="68.7" y="92.4">USB_JLINK_N</text>
<text x="147.1" y="94.8">I2C_SDA</text>
<text x="147.4" y="92.4">I2C_SCL</text>
<text x="189.9" y="92.4">I2C_SCL</text>
<text x="189.9" y="94.8">I2C_SDA</text>
<text x="70" y="97.2">MCU_RESET</text>
<text x="72" y="99.7">JTAG_TCK</text>
<text x="116.9" y="97.2">MCU_RESET</text>
<text x="116.9" y="99.7">JTAG_TCK</text>
<text x="140.1" y="99.7">HSLIDE_CH0_X</text>
<text x="189.9" y="99.7">HSLIDE_CH0_X</text>
<text x="71.8" y="102.1">JTAG_TMS</text>
<text x="71.8" y="106.9">JTAG_TDO</text>
<text x="72.7" y="104.5">JTAG_TDI</text>
<text x="116.9" y="104.5">JTAG_TDI</text>
<text x="116.9" y="102.1">JTAG_TMS</text>
<text x="116.9" y="106.9">JTAG_TDO</text>
<text x="140.1" y="102.1">HSLIDE_CH0_Y</text>
<text x="140.1" y="104.5">HSLIDE_CH1_X</text>
<text x="140.1" y="106.9">HSLIDE_CH1_Y</text>
<text x="189.9" y="102.1">HSLIDE_CH0_Y</text>
<text x="189.9" y="104.5">HSLIDE_CH1_X</text>
<text x="189.9" y="106.9">HSLIDE_CH1_Y</text>
<text x="64.9" y="111.8">DEBUG_U0_POMI</text>
<text x="116.9" y="111.8">DEBUG_U0_POMI</text>
<text x="140.1" y="109.4">HSLIDE_CH2_X</text>
<text x="140.1" y="111.8">HSLIDE_CH2_Y</text>
<text x="189.9" y="109.4">HSLIDE_CH2_X</text>
<text x="189.9" y="111.8">HSLIDE_CH2_Y</text>
<text x="64.9" y="114.3">DEBUG_U0_PIMO</text>
<text x="116.9" y="114.3">DEBUG_U0_PIMO</text>
<text x="140.1" y="114.3">VSLIDE_CH0_X</text>
<text x="140.1" y="116.7">VSLIDE_CH0_Y</text>
<text x="140.1" y="119.1">VSLIDE_CH1_X</text>
<text x="189.9" y="114.3">VSLIDE_CH0_X</text>
<text x="189.9" y="116.7">VSLIDE_CH0_Y</text>
<text x="189.9" y="119.1">VSLIDE_CH1_X</text>
<text x="140.1" y="121.5">VSLIDE_CH1_Y</text>
<text x="140.1" y="124">VSLIDE_CH2_X</text>
<text x="189.9" y="121.5">VSLIDE_CH1_Y</text>
<text x="189.9" y="124">VSLIDE_CH2_X</text>
<text x="140.1" y="126.4">VSLIDE_CH2_Y</text>
<text x="189.9" y="126.4">VSLIDE_CH2_Y</text>
<text x="189.9" y="136.1">DEBUG_U0_PIMO</text>
<text x="189.9" y="133.7">DEBUG_U0_POMI</text>
</g>
<g font-size="1.8" fill="#fff">
<text x="166.3" y="195.8">6680A MIRAH ROAD</text>
<text x="166.3" y="198.2">SAANICHTON, BC</text>
<text x="166.3" y="200.7">CANADA V8M 1Z4</text>
<text x="166.3" y="203.1">1-888-912-3451</text>
</g>
</svg>
